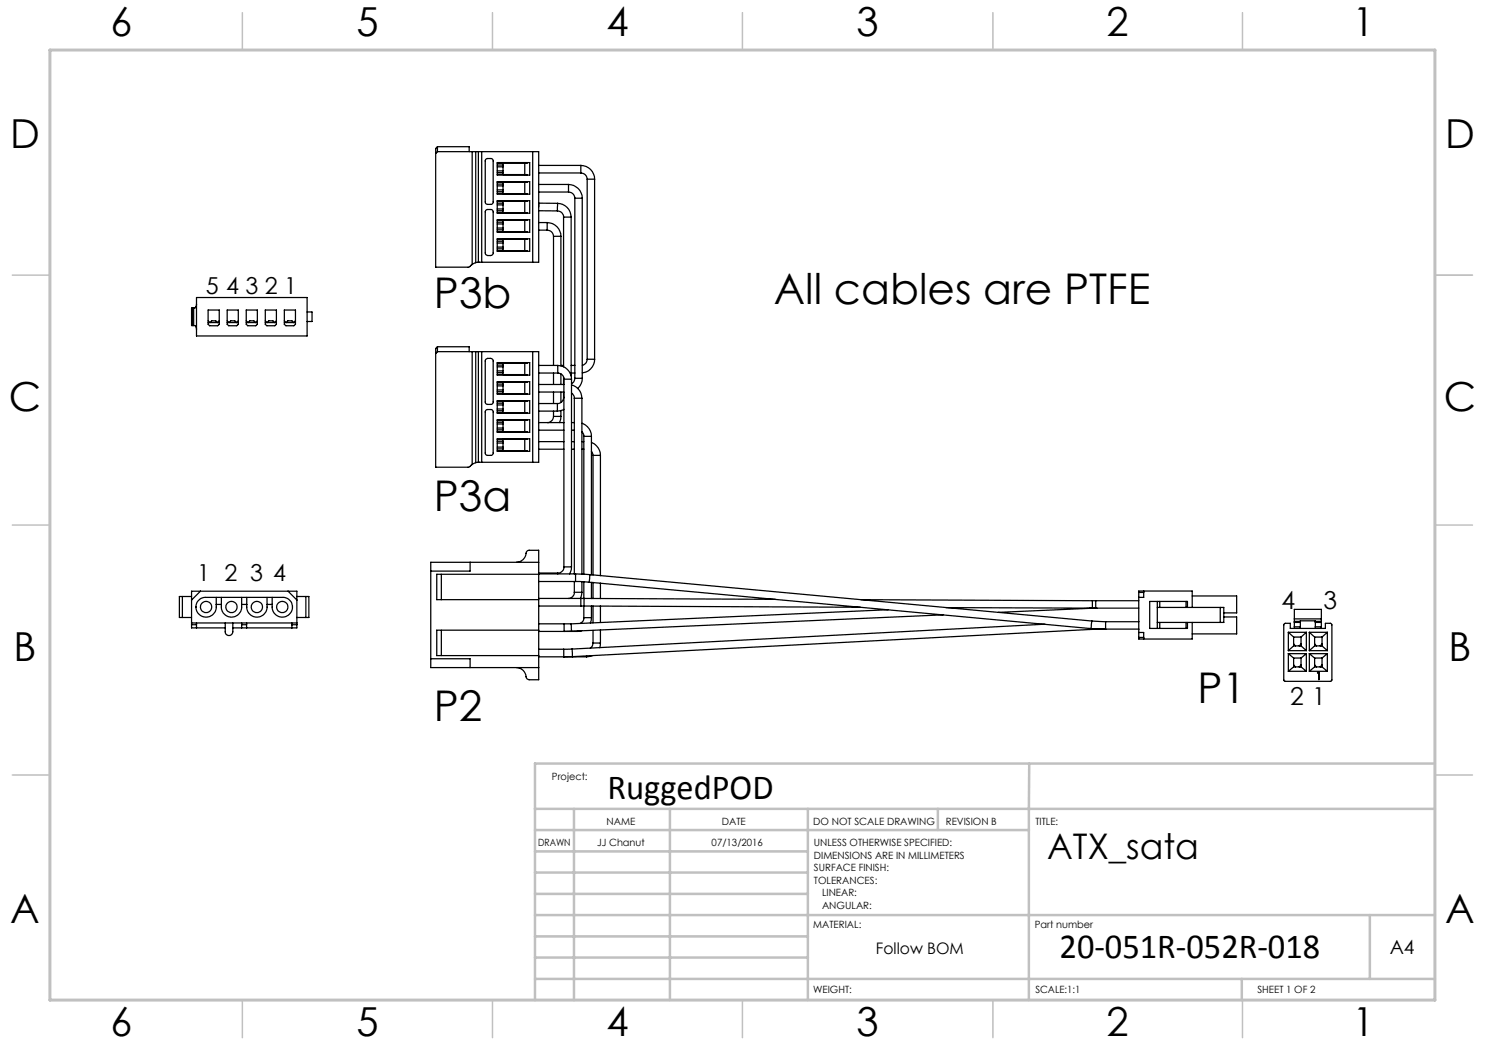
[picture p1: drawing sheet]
<svg xmlns="http://www.w3.org/2000/svg" width="297mm" height="210mm" viewBox="0 0 297 210" stroke-linecap="round" stroke-linejoin="round" font-family="sans-serif">
<path d="M287 55h7.5M287 144.8v55.2h-187.2" fill="none" stroke="#c0c0c0" stroke-width=".2"/>
<g fill="none" stroke="#c0c0c0" stroke-width=".5">
<path d="M205.8 152.7v47.3M287 152.7h-180v47.3M107 161.8h180M107 178.8h54.6M107 174.5h54.6M107 170.3h54.6M107 166h98.8M114.8 161.8v38.2M134 161.8v38.2M161.6 161.8v38.2M187.6 161.8v4.2M107 195.8h180"/>
<path d="M107 191.5h54.6M107 187.3h54.6M107 183h180M248.4 195.8v4.2M274 183v12.8"/>
</g>
<g fill="none" stroke="#c0c0c0" stroke-width=".3">
<path d="M48.5 2.5v7.5M98.5 2.5v7.5M148.5 2.5v7.5M198.6 2.5v7.5M248.5 2.5v7.5M2.5 55h7.5M287 55h7.5M2.5 105h7.5M287 105h7.5M2.5 155h7.5M287 155h7.5M48.5 200v7.5"/>
<path d="M98.5 200v7.5M148.5 200v7.5M198.6 200v7.5M248.5 200v7.5"/>
</g>
<path d="M10 10h277v190h-277z" fill="none" stroke="#c0c0c0" stroke-width=".6"/>
<g fill="none" stroke="#000" stroke-width=".25">
<path d="M87.5 29.3l-.4 .4v23.7h6.7l.6-.5M87.5 29.3v1M87.5 29.3h6.3v1M87.5 30.3h6.9M87.5 30.3l-.4 .4M94.4 30.3h.7M94.4 30.3v22.6M95.1 30.3v22.2M95.1 30.3h.6M95.7 30.3h.6M95.7 30.3v22.1M96.3 30.3h11.4v22.1h-11.4"/>
<path d="M96.3 30.3v22.1M97.2 31.8l.2-.1h.8l.4 .4v8.4l-.4 .4h-.8l-.4-.4v-8.4zM99.4 34.9h6v.1M99.4 32.5h6.5v2.5h-6.5zM99.4 36.3h6.5v2.5h-6.5zM99.4 32.7h1.2M99.4 38.7h1.2M99.4 34.2h1.2M99.4 34.5h1.2M99.4 33.4h1.2M99.4 37.2h1.2M99.4 38h1.2"/>
<path d="M99.4 38.3h1.2M99.4 33h1.2M99.4 36.8h1.2M100.6 36.4v2.3h4.8v.1M105 32.6v2.3M105 36.4v2.3M105.4 32.5v.1h-4.8v2.3M105.4 36.3v.1l-6 .1M106.5 30.3v22.1M107.7 38.4h6M107.7 36.9h6M107.7 34.6h8.5"/>
<path d="M107.7 33.1h8.5M113.7 38.4a1.26 1.26 0 0 1 1.3 1.2M113.7 36.9a2.77 2.77 0 0 1 2.8 2.7M113.7 36.9v1.5M115 39.6h1.5M115 39.6v36.1M116.2 34.6a1.26 1.26 0 0 1 1.2 1.2M116.2 33.1a2.77 2.77 0 0 1 2.7 2.7M116.2 33.1v1.5M116.5 39.6v36.1M117.4 35.8h1.5M117.4 35.8v36.1"/>
<path d="M118.9 35.8v36.1M39.3 59.5h22.1v7.7h-22.1zM95.1 52.5l-.7 .4M95.7 52.4h.1M95.7 52.4h.6M95.7 52.4l-.6 .1M97.1 42.1l.3-.2h.8l.4 .4v8.4l-.2 .3-.3 .1h-.7l-.4-.4zM99.4 40.1h6.5v2.5h-6.5zM99.4 43.9h6.5v2.6h-6.5zM99.4 47.8h6.5v2.5h-6.5zM99.4 40.3h1.2M99.4 47.9h1.2"/>
<path d="M99.4 44.1h1.2M99.4 42.5h1.2M99.4 46.3h1.2M99.4 50.1h1.2M99.4 44.8h1.2M99.4 45.6h1.2M99.4 49.8h1.2M99.4 46h1.2M99.4 41h1.2M99.4 41.8h1.2M99.4 49.4h1.2M99.4 48.6h1.2"/>
<path d="M99.4 48.3h1.2M99.4 40.6h1.2M99.4 44.4h1.2M99.4 42.1h1.2M105 40.2v2.3M105 44.1v2.2M105 47.9v2.3M105.4 40.1v.1h-4.8v2.3h4.8v.1M105.4 43.9v.2h-4.8v2.2h4.8v.2M105.4 47.8v.1h-4.8v2.3h4.8v.1M107.7 42.1l3.8 .1M107.7 46h1.7"/>
<path d="M107.7 44.5h1.7M109.4 46a1.26 1.26 0 0 1 1.3 1.3M109.4 44.5a2.77 2.77 0 0 1 2.8 2.8M109.4 44.5v1.5M110.7 47.3h1.5M110.7 47.3v25.8M111.5 42.2a1.21 1.21 0 0 1 1.2 1.2M111.5 40.7a2.77 2.77 0 0 1 2.7 2.7M111.5 40.7l-3.8-.1v.8M111.5 40.7v1.5M112.2 47.3v25.9M112.7 43.4h1.5"/>
<path d="M112.7 43.4v30M114.2 43.4v31.8M38.5 61.6h-.2v3.5h.2M38.5 61.6v3.5M38.5 65.1h.2M38.5 61.6h.2M38.7 65.1h.1a.56 .56 0 0 1 .5 .8M38.7 61.6v3.5M39.3 60.8a.56 .56 0 0 1-.6 .8M41.6 62h2.3v2.9l-.4 .2h-1.6l-.3-.2zM41.6 64.5h2.3M41.6 64.2l.4 .3 .3-.3h.8l.4 .3 .4-.3"/>
<path d="M45.4 62h2.3v2.9l-.4 .2h-1.5l-.4-.2zM45.4 64.5h2.3M45.4 64.2l.4 .3 .3-.3h.9l.3 .3 .4-.3M49.2 62h2.3v2.9l-.3 .2h-1.6l-.4-.2zM49.2 64.5h2.3M49.2 64.2l.4 .3 .4-.3h.8l.3 .3 .4-.3M53.1 62h2.2v2.9l-.3 .2h-1.6l-.3-.2zM53.1 64.5h2.2M53.1 64.2l.3 .3 .4-.3h.8l.3 .3 .4-.3M56.9 62h2.2v2.9l-.3 .2h-1.6l-.3-.2zM56.9 64.5h2.2M56.9 64.2l.3 .3 .4-.3h.8l.3 .3 .4-.3"/>
<path d="M61.4 62.4h1v1.9h-1M87.5 69.3l-.4 .4v23.7h6.7l.6-.5M87.5 70.3h6.9M87.5 70.3l-.4 .4M87.5 69.3v1M87.5 69.3h6.3v1M94.4 70.3h.7M94.4 70.3v22.6M95.1 70.3h.6M95.1 70.3v22.2M95.7 70.3h.6M95.7 70.3v22.2"/>
<path d="M96.3 70.3h11.4v22.2h-11.4M96.3 70.3v22.2M97.1 71.9l.4-.2h.6l.3 .1 .2 .3v8.4l-.4 .4h-.8l-.4-.4zM99.4 74.9h6v.1M99.4 72.5h6.5v2.5h-6.5zM99.4 76.3h6.5v2.5h-6.5zM99.4 78.7h1.2M99.4 73.4h1.2M99.4 74.2h1.2M99.4 74.5h1.2M99.4 78h1.2M99.4 78.3h1.2"/>
<path d="M99.4 77.2h1.2M99.4 73h1.2M99.4 76.8h1.2M100.6 76.4v2.3h4.8v.1M100.6 72.6v2.3M105 72.6v2.3M105 76.4v2.3M105.4 72.5v.1l-6 .1M105.4 76.3v.1l-6 .1M106.5 70.3v22.2M107.7 74.6h3.8M107.7 73.1h3.8"/>
<path d="M107.7 78.4h5.1M107.7 76.9h5.1M110.7 74.6v2.3M110.7 78.4v2.3M111.5 74.6a1.21 1.21 0 0 1 1.3 1.2M111.5 73.1a2.77 2.77 0 0 1 2.8 2.7M111.5 73.1v1.5M112.2 73.1h.5M112.2 74.8v2.1M112.2 78.4v2.1M112.7 79.5a1.21 1.21 0 0 1-1.2 1.2M112.7 75.4v1.5"/>
<path d="M112.7 78.4v1.1M112.7 79.5h.1M112.8 75.8h1.5M112.8 75.8v37.6M114.2 74.6h.8M114.2 73.1h.8M114.3 78.6l.5 .6 .1 .4M114.3 77a2.72 2.72 0 0 1 2.1 2.6M114.3 75.8v37.6M114.9 79.6h1.5M114.9 79.6v35.2M115 75.7l-.2 .7-.5 .4"/>
<path d="M115 75.7h1.5M116.4 79.6v35.2M116.5 75.7a2.87 2.87 0 0 1-.9 2M117.4 71.9l-.2 .7-.7 .5M117.4 71.9h1.5M118.9 71.9a2.73 2.73 0 0 1-2.4 2.7M95.1 92.5l-.7 .4M95.7 92.5h.1M95.7 92.5h.6M95.7 92.5h-.6M97.2 82l.2-.1h.8l.4 .4v8.4l-.4 .4h-.8l-.4-.4v-8.4zM99.4 90.1l6 .1v.1"/>
<path d="M99.4 80.1h6.5v2.5h-6.5zM99.4 84h6.5v2.5h-6.5zM99.4 87.8h6.5v2.5h-6.5zM99.4 84.1h1.2M99.4 86.3h1.2M99.4 80.3h1.2M99.4 82.5h1.2M99.4 87.9h1.2M99.4 89.8h1.2M99.4 84.8h1.2M99.4 85.6h1.2M99.4 86h1.2"/>
<path d="M99.4 82.2h1.2M99.4 88.3h1.2M99.4 88.6h1.2M99.4 89.4h1.2M99.4 80.6h1.2M99.4 81h1.2M99.4 81.8h1.2M99.4 84.4h1.2M105 80.2v2.3M105 84.1v2.3M105 87.9v2.3M105.4 84v.1h-4.8v2.3h4.8v.1"/>
<path d="M105.4 80.1v.1h-4.8v2.3h4.8v.1M105.4 87.8v.1h-4.8v2.3M107.7 89.8h5.1M107.7 88.3h5.1M107.7 86h5.1M107.7 84.5h5.1M107.7 82.2h3.8M107.7 80.7h3.8M110.7 83.3a1.26 1.26 0 0 1-1.3 1.2M110.7 83.3h1.5M110.7 82.2v1.1M111.5 80.7v1.5"/>
<path d="M112.2 83.3l-.3 1.2M112.2 82.1v1.2M112.8 81.9l-1.3 .3M114.3 89.8h.6M114.3 88.3h.6M114.3 86h.6M114.3 84.5h.6M116.4 86.4l.3 .4 .1 .5M116.4 84.7a2.76 2.76 0 0 1 1.9 2.6M116.4 89.8h.4M116.4 88.3h.4M116.8 87.3h1.5"/>
<path d="M116.8 87.3v27.6M118.3 90.3l.3 .8M118.3 88.5a2.77 2.77 0 0 1 1.8 2.6M118.3 87.3v27.7M118.6 91.1h1.5M118.6 91.1v23.9M120.1 91.1v24M36.5 119.3h1.8M36.5 119.3h-.6v4.2h.6M36.5 119.3v4.2M40.1 118.2l-1.8 1.8M43.3 119.5v1.9a2.03 2.03 0 0 1-2.1 2 2.03 2.03 0 0 1-2-2"/>
<path d="M44.3 119.5v1.9a2.03 2.03 0 0 0 2 2 2.03 2.03 0 0 0 2-2v-1.9M49.4 119.5v1.9a2.03 2.03 0 0 0 2 2 2.03 2.03 0 0 0 2-2v-1.9M54.4 119.5v1.9a2.03 2.03 0 0 0 2.1 2 2.03 2.03 0 0 0 2-2M57.6 118.2l1.8 1.8M59.4 119.3h1.8M61.2 119.3h.6v4.2h-.6M61.2 119.3v4.2M88.3 114.9v5M94 112.5v1.7h-7.9M103.3 112.5a2.07 2.07 0 0 0 2-2.1l.4-.3h2v4.7M107.7 114.8v1.5M107.7 116.3v19.7h-1.9a.67 .67 0 0 1-.6-.6 1.93 1.93 0 0 0-1.9-1.9"/>
<path d="M107.7 114.6h3.8M107.7 119.7h9.1M107.7 116.3h7.4M107.7 114.8h7.4M107.7 114.9h-20.4v5h20.4M107.7 112.5h-21.6v21h21.6M111.5 114.6v.2M112.8 113.4a1.21 1.21 0 0 1-1.3 1.2M112.8 113.4h1.5M114.3 113.4v.5l-.4 .9M114.9 118.5a1.21 1.21 0 0 1-1.3 1.2M114.9 118.5h1.5"/>
<path d="M114.9 116.3v2.2M115.1 114.8l2.9 .1M115.1 116.3l2.8 .1M115.1 114.8v1.5M116.2 119.7v1.5M116.4 118.5l-.3 1.2M116.4 116.3v2.2M116.8 116.4v3.3M116.8 119.7v1.5M116.8 119.7l38.3 .2M117.9 116.4l100.3 9.3M118 114.9l-.1 1.5"/>
<path d="M118 114.9l100.4 9.3M118.3 116.5v3.2M118.6 116.5v3.2M120.1 116.6v3.1M172.2 119.9l46.3 .2M227.8 118.5v-.3h10.6v3.3M227.8 118.5h.9M227.8 118.5v5.8M228.7 118.2v.3M228.7 118.5v1h-.9M238.4 119.2h8.9v3.4h-2.5M36.5 123.5h1.8"/>
<path d="M38.3 124.9v.7h6.7M38.3 124.9v-6.7h21.1v6.7M38.3 124.6h21.1M38.3 124.9h1M39.2 121.4a1.93 1.93 0 0 1 1.9-1.9h15.5a1.93 1.93 0 0 1 1.9 1.9M39.2 121.4h.1M39.3 124.9v.7M39.3 124.6v.3M43.3 120.9h1M45 124.6v1.8a.76 .76 0 0 0 .8 .7 .76 .76 0 0 0 .8-.7v-1.8M48.3 124.9v.7M48.3 124.6v.3"/>
<path d="M48.3 120.9h1.1M48.3 124.9h1M49.3 124.9v.7M49.3 124.6v.3M53.4 120.9h1M58.4 124.9v.7M58.4 124.9h1M58.4 124.6v.3M58.5 121.4h.1M59.4 124.9v.7h-12.8M59.4 123.5h1.8M86.1 131.8h7.9v1.7"/>
<path d="M88.3 126v5.1M107.7 131.4h9.6M107.7 126.3h7.8M107.7 129.8h5M107.7 124.8h5.1M107.7 121.2h9.1M107.7 126h-20.4v5.1h20.4M112.7 129.8v1.6l1.8-.1M112.8 124.8h1.4M112.8 124.8v1.5h1.5M114.2 124.8l.1 1.5M114.4 129.8h-1.7"/>
<path d="M114.4 129.8l.1 1.5M115.5 126.2v.1M116.3 126.1l-.8 .2M116.8 123.5l-.2 .7-.5 .5M116.8 123.5h1.5M116.8 121.2v2.3M116.8 121.2l55.3 .3M117.3 131.2v.2M118.3 123.5l-.2 1.1M118.3 121.2v2.3M118.5 131.1l-1.2 .3M118.6 128.6l-.2 .7-.3 .3"/>
<path d="M118.6 128.6h1.5M118.6 121.2v3.4M118.6 126.1v2.5M120.1 128.6l-.2 .9M120.1 121.2v3.3M120.1 126v2.6M177.6 121.9l-63.4 2.9M188.6 123l-74.3 3.3M189.2 121.5l29.3 .1M209 124.8l-94.6 5M217.9 125.7v.2M217.9 125.9l-103.4 5.4"/>
<path d="M218 121.7l-18.4 .8M218 121.6v.1M218.4 124.2l2.7 .1M218.4 124.2l-.2 1.5M218.5 120.1v1.5M218.5 120.1h9.3M218.5 121.6h9.3M219.1 120.1v1.5M219.4 121.6l-1.4 .1M221.1 124.3v1.5l-2.9-.1M221.1 124.3h6.7M227.8 125.8l-9.9 .1"/>
<path d="M227.8 124.3v1.5M227.8 127.5h.9M227.8 126.5h.9v1M227.8 125.8v1.7M228.7 127.5v.3M231.5 121.5h13.3v3h-13.3M231.5 120.3v5.4M232 120.3v1.2M232 124.5v1.2M237.2 120.3h.3v1.2M237.2 120.3h-7.3v5.4h7.3M237.2 120.3v1.2"/>
<path d="M237.2 124.5v1.2M237.5 124.5v1.2h-.3M238.4 124.5v3.3h-10.6v-.3M244.1 121.5v3M244.8 123.4h2.5v3.4h-8.9M256.8 124.8l.2-.1h1.1v1h7v-1h1l.2 .1 .1 11.2-.2 .2h-9.3l-.1-.2zM257.7 130.7h3.6M257.7 126.5v3.6M257.7 130.7v3.6M257.7 134.3h3.6M257.7 126.5h3.6M257.7 130.1h3.6"/>
<path d="M257.7 130.7l1 .9M257.7 126.5l1 .9M258.7 133.4l-1 .9M258.7 127.4v1.8M258.7 131.6v1.8M258.7 133.4h1.5M258.7 131.6h1.5M258.7 127.4h1.5M258.7 129.2l-1 .9M258.7 129.2h1.5M258.7 133l.4 .4M258.7 128.8l.4 .4"/>
<path d="M258.9 125.4v.3M258.9 124.3v.2M258.9 124.3v-2.4h5.4v2.4M258.9 123.8h5.4M258.9 124.5v.9M258.9 124.3h1.2M258.9 125.4h1.2M258.9 124.5h1.2M260.1 125.4v.3M260.1 124.3v.2M260.1 124.3v-.1h3v.1M260.1 124.5v.9"/>
<path d="M260.2 133.4l1.1 .9M260.2 127.4v1.8M260.2 131.6v1.8M260.2 129.2l1.1 .9M260.2 128.8l-.3 .4M260.2 133l-.3 .4M261.3 126.5v3.6M261.3 130.7v3.6M261.3 130.7l-1.1 .9M261.3 126.5l-1.1 .9M261.9 130.7h3.6M261.9 134.3h3.6"/>
<path d="M261.9 126.5h3.6M261.9 126.5v3.6M261.9 130.7v3.6M261.9 130.1h3.6M261.9 130.7l1 .9M261.9 126.5l1 .9M262.9 133.4l-1 .9M262.9 133.4h1.5M262.9 131.6h1.5M262.9 127.4v1.8M262.9 131.6v1.8M262.9 127.4h1.5"/>
<path d="M262.9 129.2h1.5M262.9 129.2l-1 .9M262.9 128.8l.4 .4M262.9 133l.4 .4M263.1 125.4v.3M263.1 124.3v.2M263.1 124.3h1.2M263.1 124.5v.9M263.1 125.4h1.2M263.1 124.5h1.2M263.6 134.4h.2v1.5h-.1v-1.3h-.2zM264.3 125.4v.3"/>
<path d="M264.3 124.3v.2M264.3 124.5v.9M264.4 133.4l1.1 .9M264.4 127.4v1.8M264.4 131.6v1.8M264.4 129.2l1.1 .9M264.4 128.8l-.3 .4M264.4 133l-.3 .4M265.5 126.5v3.6M265.5 130.7v3.6M265.5 130.7l-1.1 .9M265.5 126.5l-1.1 .9"/>
<circle cx="41.2" cy="121.4" r="1.13"/>
<circle cx="46.3" cy="121.4" r="1.13"/>
<circle cx="51.4" cy="121.4" r="1.13"/>
<circle cx="56.5" cy="121.4" r="1.13"/>
</g>
<g font-size="8.5">
<text x="86.8" y="61.6">P3b</text>
<text x="154.8" y="60.8">All cables are PTFE</text>
<text x="86.8" y="102.2">P3a</text>
<text x="239.5" y="140.5">P1</text>
<text x="86.8" y="144.2">P2</text>
</g>
<g font-size="8">
<text x="22.1" y="7.1">6</text>
<text x="71.3" y="7.2">5</text>
<text x="121.3" y="7.2">4</text>
<text x="171.3" y="7.2">3</text>
<text x="221.3" y="7.2">2</text>
<text x="270.5" y="7.2">1</text>
<text x="2" y="29.7">D</text>
<text x="289" y="29.7">D</text>
<text x="1.8" y="82.1">C</text>
<text x="288.8" y="82.1">C</text>
<text x="2.7" y="132.1">B</text>
<text x="289.7" y="132.1">B</text>
<text x="2" y="184.7">A</text>
<text x="289" y="184.7">A</text>
<text x="22.1" y="207.1">6</text>
<text x="71.3" y="207.2">5</text>
<text x="121.3" y="207.2">4</text>
<text x="171.3" y="207.2">3</text>
<text x="221.3" y="207.2">2</text>
<text x="270.5" y="207.2">1</text>
</g>
<g font-size="7.1">
<text x="121.5" y="159.8">RuggedPOD</text>
<text x="209.4" y="171.7">ATX_sata</text>
<text x="211.9" y="191.6">20-051R-052R-018</text>
</g>
<g font-size="4.9">
<text x="256.3" y="121.9">4</text>
<text x="264.7" y="121.9">3</text>
<text x="258.1" y="141">2</text>
<text x="262.4" y="141">1</text>
</g>
<g font-size="4.7">
<text x="41.1" y="58.8">5</text>
<text x="45.2" y="58.8">4</text>
<text x="49.1" y="58.8">3</text>
<text x="53" y="58.8">2</text>
<text x="56.8" y="58.8">1</text>
<text x="39.4" y="116.2">1</text>
<text x="44.9" y="116.2">2</text>
<text x="50.1" y="116.2">3</text>
<text x="54.6" y="116.2">4</text>
</g>
<text font-size="3.9" x="277.9" y="190.9">A4</text>
<text font-size="3.2" x="175.2" y="190.9">Follow BOM</text>
<g font-size="2">
<text x="110.4" y="156">Project:</text>
<text x="121.3" y="165">NAME</text>
<text x="144.4" y="165">DATE</text>
<text x="162.6" y="164.9">DO NOT SCALE DRAWING</text>
<text x="189.2" y="164.9">REVISION B</text>
<text x="207.1" y="164.9">TITLE:</text>
<text x="107.6" y="169.1">DRAWN</text>
<text x="119.4" y="169.1">JJ Chanut</text>
<text x="142.3" y="169.1">07/13/2016</text>
<text x="162.8" y="169.2">UNLESS OTHERWISE SPECIFIED:</text>
<text x="162.8" y="171.7">DIMENSIONS ARE IN MILLIMETERS</text>
<text x="162.8" y="174.2">SURFACE FINISH:</text>
<text x="162.8" y="176.7">TOLERANCES:</text>
<text x="164.4" y="179.2">LINEAR:</text>
<text x="162.6" y="185.5">MATERIAL:</text>
<text x="164.4" y="181.7">ANGULAR:</text>
<text x="207" y="185.5">Part number</text>
<text x="162.6" y="198.5">WEIGHT:</text>
<text x="207.1" y="198.6">SCALE:1:1</text>
<text x="251.5" y="198.6">SHEET 1 OF 2</text>
</g>
</svg>
